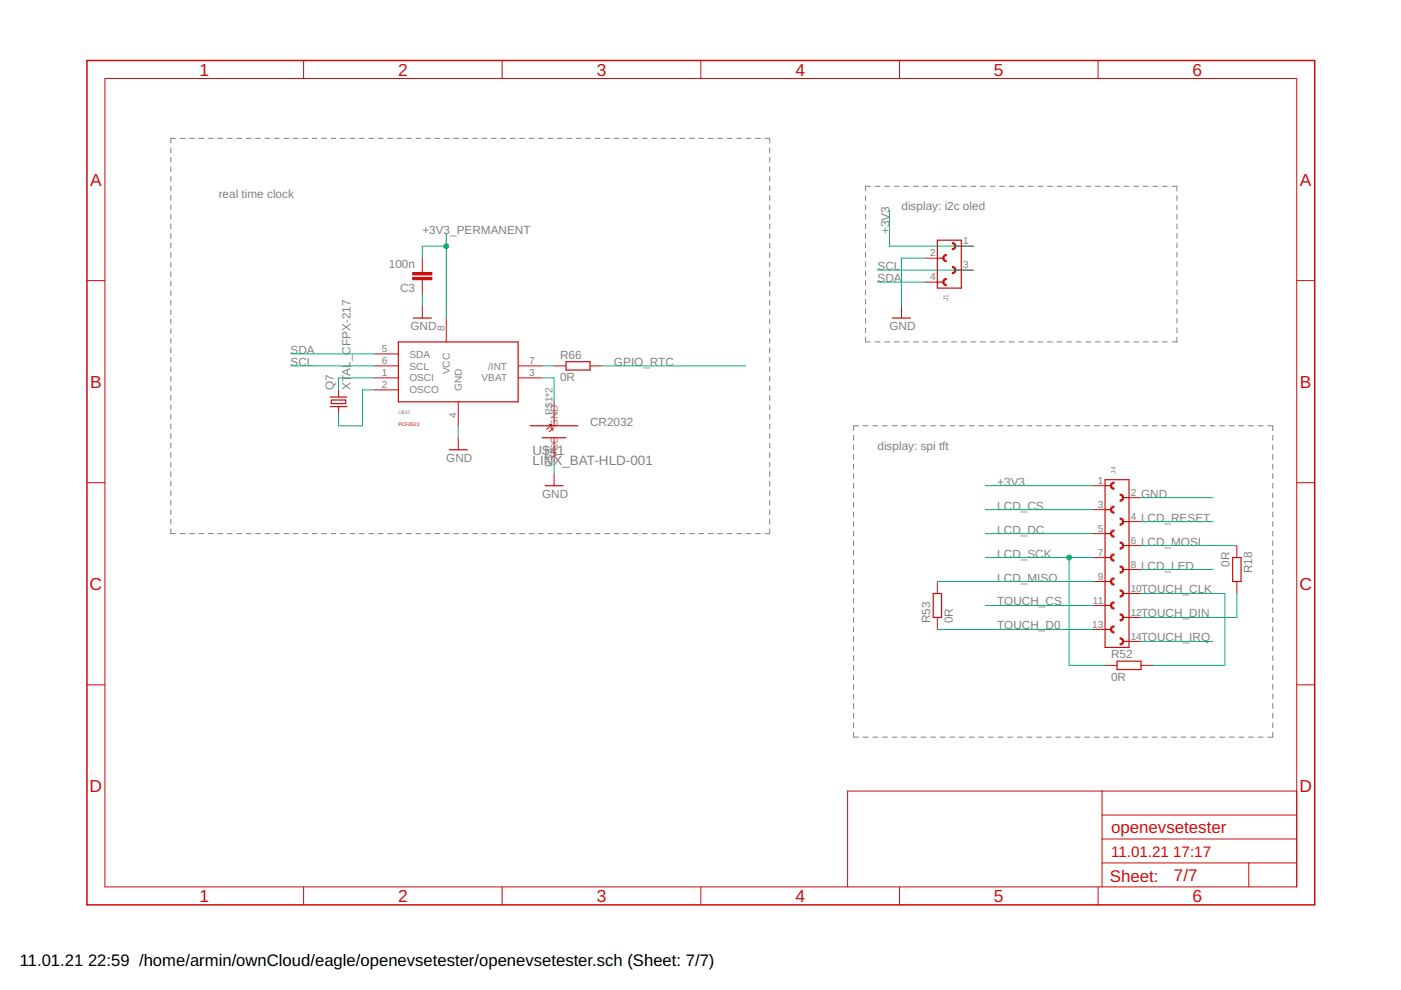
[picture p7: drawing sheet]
<svg xmlns="http://www.w3.org/2000/svg" width="297mm" height="210mm" viewBox="0 0 297 210" stroke-linecap="round" stroke-linejoin="round" font-family="sans-serif">
<g fill="none" stroke="#808080" stroke-width=".21">
<path d="M36.2 31.3v1.1M36.2 33.4v1M36.2 35.4v1M36.2 37.4v1M36.2 39.4v1M37.2 29.3h-1v1.1M38.2 29.3h1M40.2 29.3h1M42.2 29.3h1M44.2 29.3h1M46.2 29.3h1M48.2 29.3h1"/>
<path d="M50.2 29.3h1M52.2 29.3h1M54.2 29.3h1M56.2 29.3h1M58.2 29.3h1M60.2 29.3h1M62.2 29.3h1M64.2 29.3h1M66.2 29.3h1M68.2 29.3h1M70.2 29.3h1M72.2 29.3h1"/>
<path d="M74.2 29.3h1M76.2 29.3h1M78.2 29.3h1M80.2 29.3h1M82.2 29.3h1M84.2 29.3h1M86.2 29.3h1M88.2 29.3h1M90.2 29.3h1M92.2 29.3h1M94.2 29.3h1M96.2 29.3h1"/>
<path d="M98.2 29.3h1M100.2 29.3h1M102.2 29.3h1M104.2 29.3h1M106.2 29.3h1M108.2 29.3h1M110.2 29.3h1M112.2 29.3h1M114.2 29.3h1M116.2 29.3h1M118.2 29.3h1M120.2 29.3h1"/>
<path d="M122.2 29.3h1M124.2 29.3h1M126.2 29.3h1M128.2 29.3h1M130.2 29.3h1M132.2 29.3h1M134.2 29.3h1M136.2 29.3h1M138.2 29.3h1M140.2 29.3h1M142.2 29.3h1M144.2 29.3h1"/>
<path d="M146.2 29.3h1M148.2 29.3h1M150.2 29.3h1M152.2 29.3h1M154.2 29.3h1M156.2 29.3h1M158.2 29.3h1M160.2 29.3h1M162.2 29.3h1v1.1M163.2 31.3v1.1M163.2 33.4v1M163.2 35.4v1"/>
<path d="M163.2 37.4v1M163.2 39.4v1M184.5 39.5h-1v1M185.5 39.5h1.1M187.6 39.5h1M189.6 39.5h1M191.6 39.5h1.1M193.7 39.5h1M195.7 39.5h1M197.7 39.5h1.1M199.7 39.5h1.1M201.8 39.5h1"/>
<path d="M203.8 39.5h1.1M205.8 39.5h1.1M207.9 39.5h1M209.9 39.5h1M211.9 39.5h1.1M214 39.5h1M216 39.5h1M218 39.5h1.1M220.1 39.5h1M222.1 39.5h1M224.1 39.5h1.1M226.2 39.5h1"/>
<path d="M228.2 39.5h1M230.2 39.5h1M232.3 39.5h1M234.3 39.5h1M236.3 39.5h1M238.4 39.5h1M240.4 39.5h1M242.4 39.5h1M244.4 39.5h1.1M246.5 39.5h1M248.5 39.5h1v1M36.2 41.4v1.1"/>
<path d="M36.2 43.5v1M36.2 45.5v1M36.2 47.5v1M36.2 49.5v1M36.2 51.5v1.1M36.2 53.6v1M36.2 55.6v1M36.2 57.6v1M36.2 59.6v1M163.2 41.4v1.1M163.2 43.5v1M163.2 45.5v1"/>
<path d="M163.2 47.5v1M163.2 49.5v1M163.2 51.5v1.1M163.2 53.6v1M163.2 55.6v1M163.2 57.6v1M163.2 59.6v1M183.5 41.5v1M183.5 43.5v1M183.5 45.5v1M183.5 47.5v1M183.5 49.5v1"/>
<path d="M183.5 51.5v1M183.5 53.5v1M183.5 55.5v1M183.5 57.5v1M183.5 59.5v1M249.5 41.5v1M249.5 43.5v1M249.5 45.5v1M249.5 47.5v1M249.5 49.5v1M249.5 51.5v1M249.5 53.5v1"/>
<path d="M249.5 55.5v1M249.5 57.5v1M249.5 59.5v1M36.2 61.6v1.1M36.2 63.7v1M36.2 65.7v1M36.2 67.7v1M36.2 69.7v1M36.2 71.7v1M36.2 73.7v1.1M36.2 75.8v1M36.2 77.8v1"/>
<path d="M36.2 79.8v1M163.2 61.6v1.1M163.2 63.7v1M163.2 65.7v1M163.2 67.7v1M163.2 69.7v1M163.2 71.7v1M163.2 73.7v1.1M163.2 75.8v1M163.2 77.8v1M163.2 79.8v1M183.5 61.5v1"/>
<path d="M183.5 63.5v1M183.5 65.5v1M183.5 67.5v1M183.5 69.5v1M183.5 71.5v1h1M185.5 72.5h1.1M187.6 72.5h1M189.6 72.5h1M191.6 72.5h1.1M193.7 72.5h1M195.7 72.5h1M197.7 72.5h1.1"/>
<path d="M199.7 72.5h1.1M201.8 72.5h1M203.8 72.5h1.1M205.8 72.5h1.1M207.9 72.5h1M209.9 72.5h1M211.9 72.5h1.1M214 72.5h1M216 72.5h1M218 72.5h1.1M220.1 72.5h1M222.1 72.5h1"/>
<path d="M224.1 72.5h1.1M226.2 72.5h1M228.2 72.5h1M230.2 72.5h1M232.3 72.5h1M234.3 72.5h1M236.3 72.5h1M238.4 72.5h1M240.4 72.5h1M242.4 72.5h1M244.4 72.5h1.1M246.5 72.5h1"/>
<path d="M249.5 61.5v1M249.5 63.5v1M249.5 65.5v1M249.5 67.5v1M249.5 69.5v1M249.5 71.5v1h-1M36.2 81.8v1M36.2 83.8v1.1M36.2 85.9v1M36.2 87.9v1M36.2 89.9v1M36.2 91.9v1"/>
<path d="M36.2 93.9v1.1M36.2 96v1M36.2 98v1M36.2 100v1M163.2 81.8v1M163.2 83.8v1.1M163.2 85.9v1M163.2 87.9v1M163.2 89.9v1M163.2 91.9v1M163.2 93.9v1.1M163.2 96v1"/>
<path d="M163.2 98v1M163.2 100v1M181 92.3v1M181 94.3v1.1M181 96.4v1M181 98.4v1M182 90.3h-1v1M183 90.3h1M185.1 90.3h1M187.1 90.3h1M189.1 90.3h1.1M191.2 90.3h1"/>
<path d="M193.2 90.3h1.1M195.3 90.3h1M197.3 90.3h1.1M199.3 90.3h1.1M201.4 90.3h1M203.4 90.3h1.1M205.5 90.3h1M207.5 90.3h1.1M209.6 90.3h1M211.6 90.3h1.1M213.7 90.3h1M215.7 90.3h1"/>
<path d="M217.7 90.3h1.1M219.8 90.3h1M221.8 90.3h1.1M223.9 90.3h1M225.9 90.3h1M227.9 90.3h1.1M230 90.3h1M232 90.3h1.1M234.1 90.3h1M236.1 90.3h1.1M238.2 90.3h1M240.2 90.3h1.1"/>
<path d="M242.3 90.3h1M244.3 90.3h1M246.3 90.3h1.1M248.4 90.3h1M250.4 90.3h1.1M252.5 90.3h1M254.5 90.3h1M256.6 90.3h1M258.6 90.3h1M260.6 90.3h1.1M262.7 90.3h1M264.7 90.3h1.1"/>
<path d="M266.8 90.3h1M268.8 90.3h1.1v1M269.9 92.3v1M269.9 94.3v1.1M269.9 96.4v1M269.9 98.4v1M36.2 112.1v1h1M36.2 102v1M36.2 104v1.1M36.2 106.1v1M36.2 108.1v1M36.2 110.1v1"/>
<path d="M38.2 113.1h1M40.2 113.1h1M42.2 113.1h1M44.2 113.1h1M46.2 113.1h1M48.2 113.1h1M50.2 113.1h1M52.2 113.1h1M54.2 113.1h1M56.2 113.1h1M58.2 113.1h1M60.2 113.1h1"/>
<path d="M62.2 113.1h1M64.2 113.1h1M66.2 113.1h1M68.2 113.1h1M70.2 113.1h1M72.2 113.1h1M74.2 113.1h1M76.2 113.1h1M78.2 113.1h1M80.2 113.1h1M82.2 113.1h1M84.2 113.1h1"/>
<path d="M86.2 113.1h1M88.2 113.1h1M90.2 113.1h1M92.2 113.1h1M94.2 113.1h1M96.2 113.1h1M98.2 113.1h1M100.2 113.1h1M102.2 113.1h1M104.2 113.1h1M106.2 113.1h1M108.2 113.1h1"/>
<path d="M110.2 113.1h1M112.2 113.1h1M114.2 113.1h1M116.2 113.1h1M118.2 113.1h1M120.2 113.1h1M122.2 113.1h1M124.2 113.1h1M126.2 113.1h1M128.2 113.1h1M130.2 113.1h1M132.2 113.1h1"/>
<path d="M134.2 113.1h1M136.2 113.1h1M138.2 113.1h1M140.2 113.1h1M142.2 113.1h1M144.2 113.1h1M146.2 113.1h1M148.2 113.1h1M150.2 113.1h1M152.2 113.1h1M154.2 113.1h1M156.2 113.1h1"/>
<path d="M158.2 113.1h1M160.2 113.1h1M163.2 112.1v1h-1M163.2 102v1M163.2 104v1.1M163.2 106.1v1M163.2 108.1v1M163.2 110.1v1M181 100.4v1.1M181 102.5v1M181 104.5v1M181 106.5v1.1"/>
<path d="M181 108.6v1M181 110.6v1M181 112.6v1M181 114.7v1M181 116.7v1M181 118.7v1M269.9 100.4v1.1M269.9 102.5v1M269.9 104.5v1M269.9 106.5v1.1M269.9 108.6v1M269.9 110.6v1"/>
<path d="M269.9 112.6v1M269.9 114.7v1M269.9 116.7v1M269.9 118.7v1M181 120.8v1M181 122.8v1M181 124.8v1M181 126.8v1.1M181 128.9v1M181 130.9v1M181 132.9v1.1M181 135v1"/>
<path d="M181 137v1M181 139v1.1M269.9 120.8v1M269.9 122.8v1M269.9 124.8v1M269.9 126.8v1.1M269.9 128.9v1M269.9 130.9v1M269.9 132.9v1.1M269.9 135v1M269.9 137v1M269.9 139v1.1"/>
<path d="M181 141.1v1M181 143.1v1M181 145.1v1.1M181 147.2v1M181 149.2v1M181 151.2v1.1M181 153.2v1.1M181 155.3v1h1M183 156.3h1M185.1 156.3h1M187.1 156.3h1M189.1 156.3h1.1"/>
<path d="M191.2 156.3h1M193.2 156.3h1.1M195.3 156.3h1M197.3 156.3h1.1M199.3 156.3h1.1M201.4 156.3h1M203.4 156.3h1.1M205.5 156.3h1M207.5 156.3h1.1M209.6 156.3h1M211.6 156.3h1.1M213.7 156.3h1"/>
<path d="M215.7 156.3h1M217.7 156.3h1.1M219.8 156.3h1M221.8 156.3h1.1M223.9 156.3h1M225.9 156.3h1M227.9 156.3h1.1M230 156.3h1M232 156.3h1.1M234.1 156.3h1M236.1 156.3h1.1M238.2 156.3h1"/>
<path d="M240.2 156.3h1.1M242.3 156.3h1M244.3 156.3h1M246.3 156.3h1.1M248.4 156.3h1M250.4 156.3h1.1M252.5 156.3h1M254.5 156.3h1M256.6 156.3h1M258.6 156.3h1M260.6 156.3h1.1M262.7 156.3h1"/>
<path d="M264.7 156.3h1.1M266.8 156.3h1M269.9 141.1v1M269.9 143.1v1M269.9 145.1v1.1M269.9 147.2v1M269.9 149.2v1M269.9 151.2v1.1M269.9 153.2v1.1M269.9 155.3v1h-1.1"/>
</g>
<g fill="none" stroke="#c90d0c" stroke-width=".21">
<path d="M22.2 16.6h252.7v171.4h-252.7zM64.4 12.8v3.8M106.5 12.8v3.8M148.6 12.8v3.8M190.7 12.8v3.8M232.8 12.8v3.8M18.4 59.5h3.8M89.5 54.7v3.1M89.5 59.3v3.1M196.2 54.7h2.5M196.2 59.8h2.5M203.8 52.2h2.6"/>
<path d="M203.8 57.3h2.6M274.9 59.5h3.8M79.4 75h5.1M79.4 77.6h5.1M89.5 64.9v2.5M94.6 67.4v5.1M109.9 77.6h5M117.5 77.6h2.5M125.1 77.6h2.5M191.1 64.9v2.5M71.8 82.7v1.5M71.8 86.2v1.5"/>
<path d="M79.4 80.1h5.1M79.4 82.7h5.1M97.2 85.2v5.1M97.2 92.8v2.6M109.9 80.1h5M116.5 90h.5M116.7 90.8h.5M117 90l-1 1M117 90v.5M117.2 90.8l-.7 .7M117.2 90.8v.5M117.5 85.2v5.1"/>
<path d="M117.5 92.8v5.1M18.4 102.3h3.8M117.5 100.4v2.6M231.8 103h2.5M231.8 108.1h2.5M231.8 113.1h2.5M231.8 118.2h2.5M239.4 105.5h2.5M239.4 110.6h2.5M239.4 115.7h2.5M262.2 115.7v2.5M274.9 102.3h3.8"/>
<path d="M198.7 123.3v2.5M198.7 130.9v2.6M231.8 123.3h2.5M231.8 128.4h2.5M231.8 133.5h2.5M239.4 120.8h2.5M239.4 125.8h2.5M239.4 130.9h2.5M239.4 136h2.5M262.2 123.3v2.5M18.4 145.2h3.8M234.3 141.1h2.5"/>
<path d="M241.9 141.1h2.6M274.9 145.2h3.8M233.7 167.7v20.3M233.7 177.9h41.2M233.7 172.8h41.2M274.9 167.7h-95.2v20.3M64.4 188v3.9M106.5 188v3.9M148.6 188v3.9M190.7 188v3.9M232.8 188v3.9M233.7 183h41.2"/>
<path d="M264.8 183v5"/>
</g>
<path d="M18.4 12.8h260.3v179.1h-260.3z" fill="none" stroke="#c90d0c" stroke-width=".32"/>
<g fill="none" stroke="#c90d0c" stroke-width=".25">
<path d="M198.7 50.9h5.1v10.2h-5.1zM198.7 59.8h1.3M198.7 54.7h1.3M202.5 57.3h1.3M202.5 52.2h1.3M84.5 72.5h25.4v12.7h-25.4zM87.6 67.4h3.8M120 76.7h5.1v1.8h-5.1zM189.2 67.4h3.8M70 84.2h3.6M70 86.2h3.6M70.3 84.8h3v.8h-3z"/>
<path d="M95.2 95.4h3.9M112.4 90.3h10.2M114.9 92.8h5.1M115.6 103h3.8M234.3 103h1.3M234.3 101.7h5.1v35.6h-5.1zM234.3 108.1h1.3M234.3 118.2h1.3M234.3 113.1h1.3M238.1 105.5h1.3M238.1 110.6h1.3M238.1 115.7h1.3"/>
<path d="M261.3 118.2h1.8v5.1h-1.8zM197.9 125.8h1.7v5.1h-1.7zM234.3 123.3h1.3M234.3 128.4h1.3M234.3 133.5h1.3M238.1 120.8h1.3M238.1 125.8h1.3M238.1 136h1.3M238.1 130.9h1.3M236.8 140.2h5.1v1.8h-5.1z"/>
</g>
<g fill="#c90d0c" stroke="#c90d0c" stroke-width=".21">
<path d="M87.5 57.8h4.1v.5h-4.1z"/>
<path d="M87.5 58.8h4.1v.5h-4.1z"/>
</g>
<g fill="#c90d0c" stroke="#c90d0c" stroke-width=".21">
<path d="M237.5 104.8l.5 .2 .2 .5h-.2l-.1-.3-.4-.2z" fill-rule="evenodd"/>
<path d="M237.5 106l.4-.2 .1-.3h.2v.4l-.4 .3-.3 .1z" fill-rule="evenodd"/>
<path d="M235.4 108.1h.3l.1 .3 .4 .2v.2l-.6-.2z" fill-rule="evenodd"/>
<path d="M235.6 107.5l.6-.2v.2l-.4 .3-.1 .3h-.3z" fill-rule="evenodd"/>
<path d="M235.4 103h.3l.1 .3 .4 .2v.2l-.6-.2z" fill-rule="evenodd"/>
<path d="M235.6 102.4l.6-.2v.3l-.4 .2-.1 .3h-.3z" fill-rule="evenodd"/>
<path d="M237.5 109.8l.5 .2 .2 .6h-.2l-.1-.3-.4-.2z" fill-rule="evenodd"/>
<path d="M237.5 111.1l.4-.2 .1-.3h.2v.4l-.4 .3-.3 .1z" fill-rule="evenodd"/>
<path d="M235.4 118.2h.3l.1 .3 .4 .2v.3l-.6-.2z" fill-rule="evenodd"/>
<path d="M235.6 117.7l.6-.2v.2l-.3 .1-.2 .4h-.3z" fill-rule="evenodd"/>
<path d="M237.5 114.9l.5 .2 .2 .6h-.2l-.1-.3-.4-.2z" fill-rule="evenodd"/>
<path d="M237.5 116.2l.4-.2 .1-.3h.2v.3l-.4 .4h-.3z" fill-rule="evenodd"/>
<path d="M237.5 120l.5 .2 .2 .6h-.2l-.1-.3-.4-.3z" fill-rule="evenodd"/>
<path d="M237.5 121.3l.4-.2 .1-.3h.2l-.2 .5-.5 .2z" fill-rule="evenodd"/>
<path d="M235.4 123.3h.3l.1 .3 .4 .2v.3l-.6-.3z" fill-rule="evenodd"/>
<path d="M235.6 122.7l.6-.2v.3l-.3 .1-.2 .4h-.3z" fill-rule="evenodd"/>
<path d="M235.4 113.1h.3l.1 .3 .4 .2v.3l-.6-.2z" fill-rule="evenodd"/>
<path d="M235.6 112.6l.6-.2v.2l-.4 .2-.1 .3h-.3z" fill-rule="evenodd"/>
<path d="M237.5 125.1l.5 .2 .2 .5h-.2l-.1-.3-.4-.2z" fill-rule="evenodd"/>
<path d="M237.5 126.3l.4-.2 .1-.3h.2l-.2 .6-.5 .2z" fill-rule="evenodd"/>
<path d="M235.4 128.4h.3l.1 .3 .4 .2v.2l-.6-.2z" fill-rule="evenodd"/>
<path d="M235.6 127.8l.6-.2v.3l-.3 .1-.2 .4h-.3z" fill-rule="evenodd"/>
<path d="M237.5 135.2l.5 .2 .2 .6h-.2l-.2-.4-.3-.1z" fill-rule="evenodd"/>
<path d="M237.5 136.5l.4-.2 .1-.3h.2v.3l-.4 .4-.3 .1z" fill-rule="evenodd"/>
<path d="M235.4 133.5h.3l.1 .3 .4 .2v.2l-.6-.2z" fill-rule="evenodd"/>
<path d="M235.6 132.9l.6-.2v.2l-.3 .1-.2 .5h-.3z" fill-rule="evenodd"/>
<path d="M237.5 130.2l.5 .2 .2 .5h-.2l-.2-.4-.3-.1z" fill-rule="evenodd"/>
<path d="M237.5 131.4l.4-.2 .1-.3h.2l-.2 .6-.5 .2z" fill-rule="evenodd"/>
<path d="M201.9 56.5l.6 .2 .2 .6h-.3l-.2-.4-.3-.1z" fill-rule="evenodd"/>
<path d="M201.9 57.8l.3-.1 .2-.4h.3l-.1 .3-.3 .4h-.4z" fill-rule="evenodd"/>
<path d="M199.9 59.8h.2l.1 .3 .4 .2v.3l-.5-.3z" fill-rule="evenodd"/>
<path d="M200.1 59.3l.5-.2v.2l-.4 .2-.1 .3h-.2z" fill-rule="evenodd"/>
<path d="M199.9 54.7h.2l.1 .3 .4 .2v.3l-.5-.2z" fill-rule="evenodd"/>
<path d="M200.1 54.2l.5-.2v.2l-.3 .1-.2 .4h-.2z" fill-rule="evenodd"/>
<path d="M201.9 51.4l.6 .2 .2 .6h-.3l-.2-.4-.3-.1z" fill-rule="evenodd"/>
<path d="M201.9 52.7l.3-.1 .2-.4h.3l-.1 .3-.3 .4-.4 .1z" fill-rule="evenodd"/>
</g>
<g fill="none" stroke="#0dab76" stroke-width=".21">
<path d="M94.6 52.2h-5.1v2.5M94.6 49.7v17.7M186.1 59.8h10.1M186.1 57.3h20.3M188.6 44.6v7.6h17.8M196.2 54.7h-5.1v10.2M61.6 75h17.8M61.6 77.6h17.8M89.5 62.4v2.5M114.9 77.6h2.6M127.6 77.6h30.5M79.4 80.1h-7.6v2.6"/>
<path d="M79.4 82.7h-2.5v7.6h-5.1v-2.6M97.2 90.3v2.5M114.9 80.1h2.6v5.1M117.5 97.9v2.5M208.9 103h22.9M208.9 108.1h22.9M208.9 113.1h22.9M208.9 118.2h22.9M226.7 118.2v22.9h7.6M241.9 105.5h15.3M241.9 110.6h15.3M241.9 115.7h20.3"/>
<path d="M198.7 123.3h33.1M198.7 133.5h33.1M208.9 128.4h22.9M241.9 125.8h17.8v15.3h-15.2M241.9 120.8h15.3M241.9 136h15.3M262.2 125.8v5.1h-20.3"/>
</g>
<g fill="#0dab76" stroke="#0dab76" stroke-width=".21">
<circle cx="94.6" cy="52.2" r=".51"/>
<circle cx="226.7" cy="118.2" r=".51"/>
</g>
<g font-size="3.7" fill="#c90d0c">
<text x="42.3" y="16">1</text>
<text x="84.4" y="16">2</text>
<text x="126.5" y="16">3</text>
<text x="168.6" y="16">4</text>
<text x="210.7" y="16">5</text>
<text x="252.9" y="16">6</text>
<text x="19.1" y="39.4">A</text>
<text x="275.6" y="39.4">A</text>
<text x="19.1" y="82.2">B</text>
<text x="275.6" y="82.2">B</text>
<text x="19" y="125.1">C</text>
<text x="275.5" y="125.1">C</text>
<text x="19" y="167.9">D</text>
<text x="275.5" y="167.9">D</text>
<text x="42.3" y="191.2">1</text>
<text x="84.4" y="191.2">2</text>
<text x="126.5" y="191.2">3</text>
<text x="168.6" y="191.2">4</text>
<text x="210.7" y="191.2">5</text>
<text x="252.9" y="191.2">6</text>
</g>
<g font-size="3.6" fill="#c90d0c">
<text x="235.6" y="176.6">openevsetester</text>
<text x="235.3" y="186.9">Sheet:</text>
<text x="248.9" y="186.8">7/7</text>
</g>
<g font-size="3.5">
<text x="4.2" y="204.7">11.01.21</text>
<text x="18.7" y="204.7">22:59 /home/armin/ownCloud/eagle/openevsetester/openevsetester.sch (Sheet: 7/7)</text>
</g>
<g font-size="3.2" fill="#c90d0c">
<text x="235.6" y="181.7">11.01.21</text>
<text x="248.7" y="181.7">17:17</text>
</g>
<g font-size="2.9" fill="#808080">
<text x="112.9" y="98.7">LINX_BAT-HLD-001</text>
<text x="112.9" y="96.4">U$4</text>
<text x="118.1" y="96.4">1</text>
</g>
<g font-size="2.5" fill="#808080">
<text x="46.4" y="42">real time clock</text>
<text x="191.1" y="44.6">display: i2c oled</text>
<text x="89.5" y="49.7">+3V3_PERMANENT</text>
<text x="188.6" y="49.7" transform="rotate(-90 188.6 49.7)">+3V3</text>
<text x="82.5" y="56.9">100n</text>
<text x="186" y="59.8">SDA</text>
<text x="186" y="57.3">SCL</text>
<text x="84.8" y="62">C3</text>
<text x="87" y="70">GND</text>
<text x="188.6" y="70">GND</text>
<text x="61.6" y="75">SDA</text>
<text x="61.6" y="77.6">SCL</text>
<text x="118.7" y="76.1">R66</text>
<text x="130.2" y="77.6">GPIO_RTC</text>
<text x="70.8" y="82.7" transform="rotate(-90 70.8 82.7)">Q7</text>
<text x="74.3" y="82.7" transform="rotate(-90 74.3 82.7)">XT</text>
<text x="74.3" y="79.7" transform="rotate(-90 74.3 79.7)">AL_CFPX-217</text>
<text x="118.7" y="80.9">0R</text>
<text x="125.1" y="90.3">CR2032</text>
<text x="186" y="95.4">display: spi tft</text>
<text x="94.6" y="97.9">GND</text>
<text x="114.9" y="105.5">GND</text>
<text x="211.4" y="103">+3V3</text>
<text x="241.9" y="105.5">GND</text>
<text x="211.4" y="108.1">LCD_CS</text>
<text x="211.4" y="113.1">LCD_DC</text>
<text x="241.9" y="110.6">LCD_RESET</text>
<text x="211.4" y="118.2">LCD_SCK</text>
<text x="241.9" y="115.7">LCD_MOSI</text>
<text x="211.4" y="123.3">LCD_MISO</text>
<text x="241.9" y="120.8">LCD_LED</text>
<text x="241.9" y="125.8">TOUCH_CLK</text>
<text x="260.7" y="120.1" transform="rotate(-90 260.7 120.1)">0R</text>
<text x="265.5" y="121.5" transform="rotate(-90 265.5 121.5)">R18</text>
<text x="211.4" y="128.4">TOUCH_CS</text>
<text x="241.9" y="130.9">TOUCH_DIN</text>
<text x="197.2" y="132.2" transform="rotate(-90 197.2 132.2)">R53</text>
<text x="202" y="132.2" transform="rotate(-90 202 132.2)">0R</text>
<text x="211.4" y="133.4">TOUCH_D0</text>
<text x="241.9" y="136">TOUCH_IRQ</text>
<text x="235.6" y="139.6">R52</text>
<text x="235.6" y="144.4">0R</text>
</g>
<g font-size="2.1" fill="#808080">
<text x="204.2" y="51.8">1</text>
<text x="197.2" y="54.4">2</text>
<text x="197.2" y="59.5">4</text>
<text x="204.2" y="56.9">3</text>
<text x="94.3" y="70.2" transform="rotate(-90 94.3 70.2)">8</text>
<text x="80.9" y="74.7">5</text>
<text x="80.9" y="77.2">6</text>
<text x="86.8" y="75.8">SDA</text>
<text x="112.2" y="77.2">7</text>
<text x="80.9" y="79.8">1</text>
<text x="80.9" y="82.3">2</text>
<text x="86.8" y="78.3">SCL</text>
<text x="86.8" y="80.9">OSCI</text>
<text x="86.8" y="83.4">OSCO</text>
<text x="95.4" y="79.3" transform="rotate(-90 95.4 79.3)">VCC</text>
<text x="97.9" y="82.9" transform="rotate(-90 97.9 82.9)">GND</text>
<text x="102.1" y="80.9">VBAT</text>
<text x="103.5" y="78.3">/INT</text>
<text x="112.2" y="79.8">3</text>
<text x="96.8" y="88.7" transform="rotate(-90 96.8 88.7)">4</text>
<text x="117.1" y="87.9" transform="rotate(-90 117.1 87.9)">P$1*2</text>
<text x="118.2" y="90.5" transform="rotate(-90 118.2 90.5)">GND</text>
<text x="117.1" y="99" transform="rotate(-90 117.1 99)">P$3</text>
<text x="118.2" y="97.1" transform="rotate(-90 118.2 97.1)">VCC</text>
<text x="232.8" y="102.6">1</text>
<text x="232.8" y="107.7">3</text>
<text x="239.7" y="105.2">2</text>
<text x="232.8" y="112.8">5</text>
<text x="239.7" y="110.2">4</text>
<text x="232.8" y="117.9">7</text>
<text x="239.7" y="115.3">6</text>
<text x="232.8" y="122.9">9</text>
<text x="239.7" y="120.4">8</text>
<text x="239.7" y="125.5">10</text>
<text x="231.7" y="128">11</text>
<text x="239.7" y="130.6">12</text>
<text x="231.6" y="133.1">13</text>
<text x="239.7" y="135.6">14</text>
</g>
<g font-size="1.4" fill="#808080">
<text x="201" y="63.9" transform="rotate(-90 201 63.9)">J1</text>
<text x="236.6" y="100.4" transform="rotate(-90 236.6 100.4)">J4</text>
</g>
<text font-size="1.1" fill="#808080" x="84.5" y="87.7">U$42</text>
<text font-size="1.1" fill="#c90d0c" x="84.5" y="90.3">PCF8523</text>
</svg>
